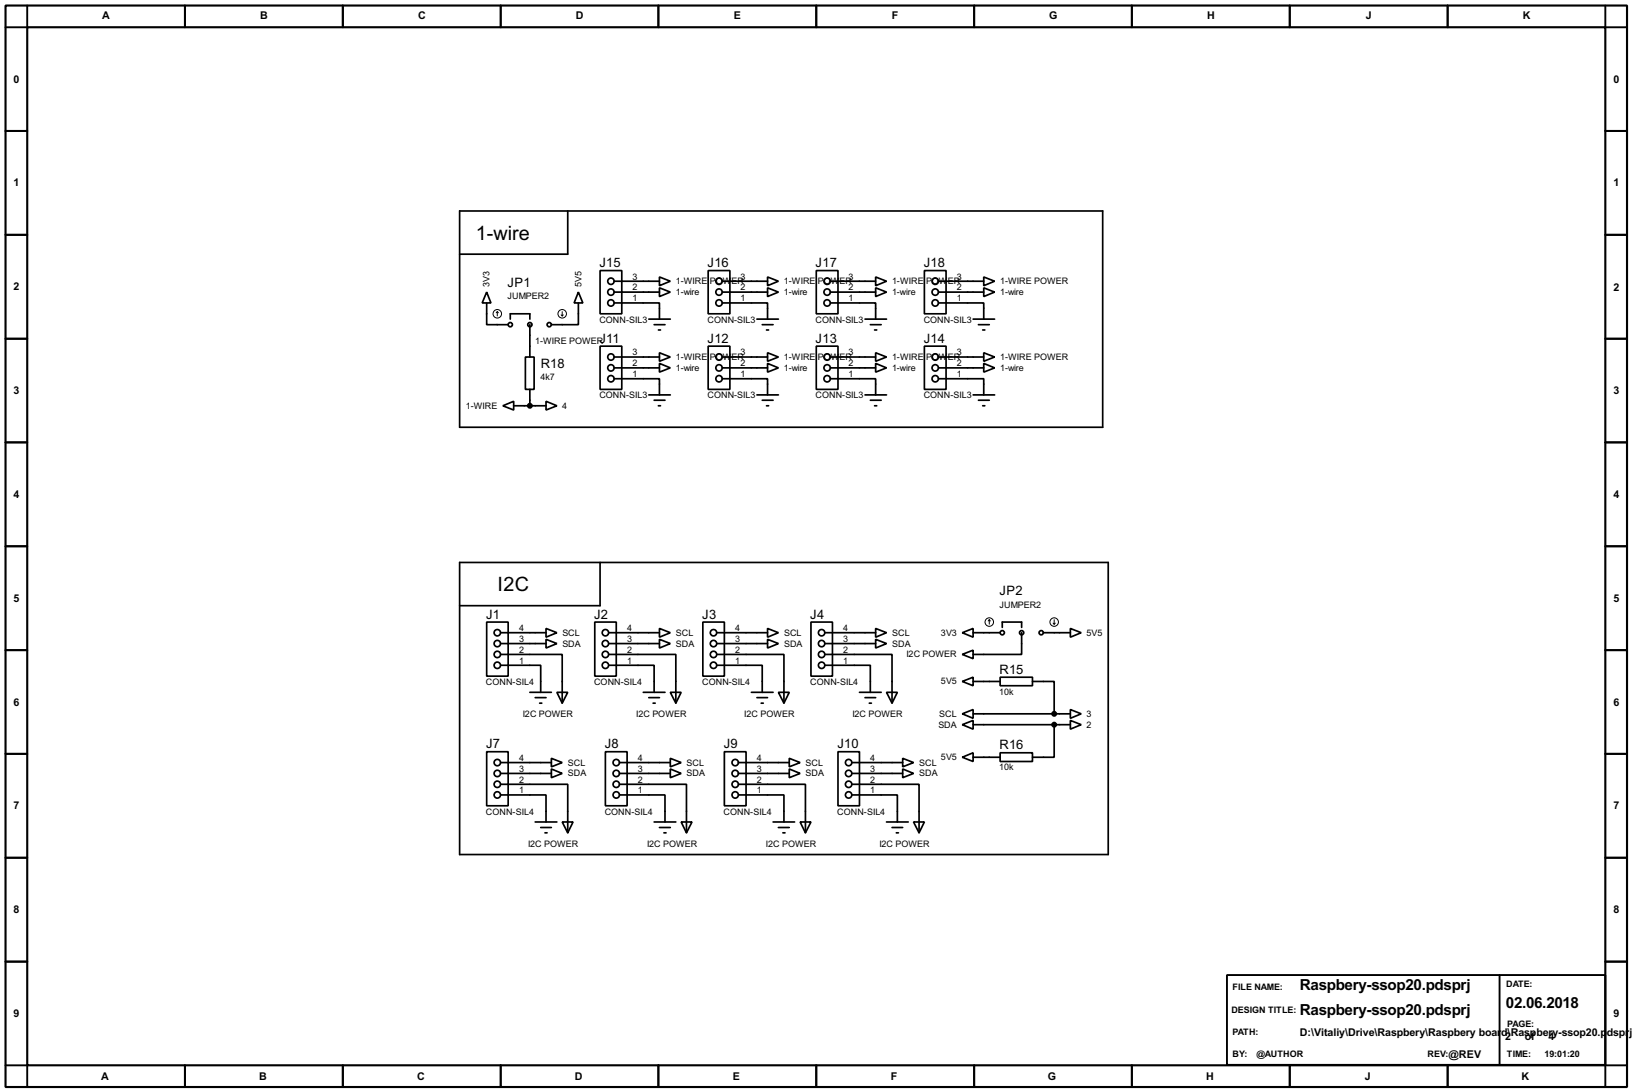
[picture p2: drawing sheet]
<svg xmlns="http://www.w3.org/2000/svg" width="383mm" height="256mm" viewBox="0 0 383 256" stroke-linecap="round" stroke-linejoin="round" font-family="sans-serif">
<path d="M1.3 1.3h381v254h-381zM6.4 6.4h370.8v243.8h-370.8z" fill="none" stroke="#000" stroke-width=".5"/>
<g fill="none" stroke="#000" stroke-width=".45">
<path d="M6.4 1.3v5.1h-5.1M43.5 1.3v5.1M80.6 1.3v5.1M117.7 1.3v5.1M154.7 1.3v5.1M191.8 1.3v5.1M228.9 1.3v5.1M266 1.3v5.1M303.1 1.3v5.1M340.2 1.3v5.1M377.2 1.3v5.1h5.1M1.3 30.8h5.1"/>
<path d="M377.2 30.8h5.1M1.3 55.2h5.1M377.2 55.2h5.1M1.3 79.6h5.1M377.2 79.6h5.1M1.3 103.9h5.1M377.2 103.9h5.1M1.3 128.3h5.1M377.2 128.3h5.1M1.3 152.7h5.1M377.2 152.7h5.1M1.3 177.1h5.1"/>
<path d="M377.2 177.1h5.1M1.3 201.5h5.1M377.2 201.5h5.1M1.3 225.9h5.1M288.3 229h88.9v21.1h-88.9zM352.4 229v21.1M377.2 225.9h5.1M1.3 250.2h5.1v5.1M43.5 250.2v5.1M80.6 250.2v5.1M117.7 250.2v5.1M154.7 250.2v5.1"/>
<path d="M191.8 250.2v5.1M228.9 250.2v5.1M266 250.2v5.1M303.1 250.2v5.1M340.2 250.2v5.1M382.3 250.2h-5.1v5.1"/>
</g>
<g fill="none" stroke="#000" stroke-width=".4">
<path d="M108 49.6h151.1v50.8h-151.1zM133.4 49.6v10.1h-25.4M114.4 68.6l1 2.6h-2.1zM114.4 71.2v5.1h5M119.9 75v-1.3h4.6v1.3M124.5 76.3v7.6M135.9 68.6l1.1 2.6h-2.1zM135.9 71.2v5.1h-6.3M141 63.6h5.1v10.1h-5.1zM144.3 71.2h10.7v3.8M144.3 66.1h10.7M144.3 68.6h10.7"/>
<path d="M152.5 75h5M153.7 76.3h2.6M154.7 77.5h.5M155 65.1l2.5 1-2.5 1zM155 67.6l2.5 1-2.5 1.1zM166.4 63.6h5.1v10.1h-5.1zM169.7 71.2h10.7v3.8M169.7 66.1h10.7M169.7 68.6h10.7M177.9 75h5M179.1 76.3h2.6M180.1 77.5h.5"/>
<path d="M180.4 65.1l2.5 1-2.5 1zM180.4 67.6l2.5 1-2.5 1.1zM191.8 63.6h5.1v10.1h-5.1zM195.1 71.2h10.7v3.8M195.1 66.1h10.7M195.1 68.6h10.7M203.3 75h5M204.5 76.3h2.6M205.5 77.5h.5M205.8 65.1l2.5 1-2.5 1zM205.8 67.6l2.5 1-2.5 1.1zM217.2 63.6h5.1v10.1h-5.1z"/>
<path d="M220.5 71.2h10.7v3.8M220.5 66.1h10.7M220.5 68.6h10.7M228.7 75h5M229.9 76.3h2.6M230.9 77.5h.5M231.2 65.1l2.5 1-2.5 1zM231.2 67.6l2.5 1-2.5 1.1zM118.2 95.3l2.5-1v2zM120.7 95.3h7.6M123.5 83.9h2v7.6h-2zM124.5 91.5v3.8"/>
<path d="M128.3 94.3l2.6 1-2.6 1zM141 81.3h5.1v10.2h-5.1zM144.3 89h10.7v3.8M144.3 83.9h10.7M144.3 86.4h10.7M152.5 92.8h5M153.7 94h2.6M154.7 95.3h.5M155 82.9l2.5 1-2.5 1zM155 85.4l2.5 1-2.5 1zM166.4 81.3h5.1v10.2h-5.1zM169.7 89h10.7v3.8"/>
<path d="M169.7 83.9h10.7M169.7 86.4h10.7M177.9 92.8h5M179.1 94h2.6M180.1 95.3h.5M180.4 82.9l2.5 1-2.5 1zM180.4 85.4l2.5 1-2.5 1zM191.8 81.3h5.1v10.2h-5.1zM195.1 89h10.7v3.8M195.1 83.9h10.7M195.1 86.4h10.7M203.3 92.8h5"/>
<path d="M204.5 94h2.6M205.5 95.3h.5M205.8 82.9l2.5 1-2.5 1zM205.8 85.4l2.5 1-2.5 1zM217.2 81.3h5.1v10.2h-5.1zM220.5 89h10.7v3.8M220.5 83.9h10.7M220.5 86.4h10.7M228.7 92.8h5M229.9 94h2.6M230.9 95.3h.5M231.2 82.9l2.5 1-2.5 1z"/>
<path d="M231.2 85.4l2.5 1-2.5 1zM108 132.1h152.4v68.6h-152.4zM141 132.1v10.2h-33M114.4 146.1h5v12.7h-5zM117.7 156.3h9.4v6.3M117.7 153.7h14.4v11.5M117.7 148.6h10.6M117.7 151.2h10.6M128.3 147.6l2.6 1-2.6 1.1zM128.3 150.2l2.6 1-2.6 1zM139.8 146.1h5v12.7h-5zM143.1 156.3h10.6v6.3"/>
<path d="M143.1 153.7h15.7v11.5M143.1 148.6h11.9M143.1 151.2h11.9M155 147.6l2.5 1-2.5 1.1zM155 150.2l2.5 1-2.5 1zM165.2 146.1h5v12.7h-5zM168.5 156.3h10.6v6.3M168.5 153.7h15.7v11.5M168.5 148.6h11.9M168.5 151.2h11.9M180.4 147.6l2.5 1-2.5 1.1zM180.4 150.2l2.5 1-2.5 1z"/>
<path d="M190.6 146.1h5v12.7h-5zM193.9 156.3h10.6v6.3M193.9 153.7h15.7v11.5M193.9 148.6h11.9M193.9 151.2h11.9M205.8 147.6l2.5 1-2.5 1.1zM205.8 150.2l2.5 1-2.5 1zM226.1 148.6l2.6-1v2.1zM226.1 153.7l2.6-1v2zM228.7 148.6h6.3M235 159.1h7.6v2h-7.6zM235.5 147.4v-1.3h4.6v1.3"/>
<path d="M240.1 148.6v5.1h-11.4M245.2 148.6h6.3M251.5 147.6l2.6 1-2.6 1.1zM114.4 176.6h5v12.7h-5zM117.7 179.1h11.9M124.5 162.6h5.1M125.8 163.9h2.5M126.8 165.2h.5M129.6 178.1l2.5 1-2.5 1zM130.9 162.6h2.5l-1.3 2.6zM142.3 176.6h5.1v12.7h-5.1zM145.6 179.1h11.9"/>
<path d="M151.2 162.6h5.1M152.5 163.9h2.5M153.5 165.2h.5M157.5 162.6h2.6l-1.3 2.6zM157.5 178.1l2.6 1-2.6 1zM170.2 176.6h5.1v12.7h-5.1zM173.5 179.1h12M176.6 162.6h5.1M177.9 163.9h2.5M178.9 165.2h.5M182.9 162.6h2.6l-1.3 2.6zM185.5 178.1l2.5 1-2.5 1z"/>
<path d="M196.9 176.6h5.1v12.7h-5.1zM200.2 179.1h11.9M202 162.6h5.1M203.3 163.9h2.5M204.3 165.2h.5M208.3 162.6h2.6l-1.3 2.6zM212.1 178.1l2.6 1-2.6 1zM226.1 167.7l2.6-1v2zM226.1 170.2l2.6-1v2.1zM226.1 160.1l2.6-1v2zM226.1 177.9l2.6-1.1v2.1zM228.7 167.7h22.8"/>
<path d="M228.7 170.2h22.8M228.7 160.1h6.3M228.7 177.9h6.3M235 176.8h7.6v2.1h-7.6zM242.6 160.1h5.1v7.6M247.7 170.2v7.7h-5.1M251.5 166.7l2.6 1-2.6 1zM251.5 169.2l2.6 1-2.6 1.1zM117.7 186.7h10.6v6.4M117.7 184.2h15.7v11.4M117.7 181.7h11.9M125.8 193.1h5.1"/>
<path d="M127.1 194.4h2.5M128.1 195.6h.5M129.6 180.6l2.5 1.1-2.5 1zM132.1 193.1h2.6l-1.3 2.5zM145.6 186.7h10.7v6.4M145.6 184.2h15.7v11.4M145.6 181.7h11.9M153.7 193.1h5.1M155 194.4h2.5M156 195.6h.5M157.5 180.6l2.6 1.1-2.6 1zM160.1 193.1h2.5l-1.3 2.5z"/>
<path d="M173.5 186.7h10.7v6.4M173.5 184.2h15.8v11.4M173.5 181.7h12M181.7 193.1h5M182.9 194.4h2.6M184 195.6h.5M185.5 180.6l2.5 1.1-2.5 1zM188 193.1h2.6l-1.3 2.5zM200.2 186.7h10.7v6.4M200.2 184.2h15.8v11.4M200.2 181.7h11.9M208.3 193.1h5.1"/>
<path d="M209.6 194.4h2.5M210.6 195.6h.5M212.1 180.6l2.6 1.1-2.6 1zM214.7 193.1h2.5l-1.2 2.5z"/>
<circle cx="119.9" cy="76.3" r=".5"/>
<circle cx="124.5" cy="76.3" r=".5"/>
<circle cx="129" cy="76.3" r=".5"/>
<circle cx="143.5" cy="66.1" r=".75"/>
<circle cx="143.5" cy="71.2" r=".75"/>
<circle cx="143.5" cy="68.6" r=".75"/>
<circle cx="168.9" cy="68.6" r=".75"/>
<circle cx="168.9" cy="66.1" r=".75"/>
<circle cx="168.9" cy="71.2" r=".75"/>
<circle cx="194.3" cy="71.2" r=".75"/>
<circle cx="194.3" cy="68.6" r=".75"/>
<circle cx="194.3" cy="66.1" r=".75"/>
<circle cx="219.7" cy="66.1" r=".75"/>
<circle cx="219.7" cy="71.2" r=".75"/>
<circle cx="219.7" cy="68.6" r=".75"/>
<circle cx="143.5" cy="86.4" r=".75"/>
<circle cx="143.5" cy="89" r=".75"/>
<circle cx="143.5" cy="83.9" r=".75"/>
<circle cx="168.9" cy="86.4" r=".75"/>
<circle cx="168.9" cy="83.9" r=".75"/>
<circle cx="168.9" cy="89" r=".75"/>
<circle cx="194.3" cy="86.4" r=".75"/>
<circle cx="194.3" cy="89" r=".75"/>
<circle cx="194.3" cy="83.9" r=".75"/>
<circle cx="219.7" cy="89" r=".75"/>
<circle cx="219.7" cy="86.4" r=".75"/>
<circle cx="219.7" cy="83.9" r=".75"/>
<circle cx="116.8" cy="156.3" r=".75"/>
<circle cx="116.8" cy="148.6" r=".75"/>
<circle cx="116.8" cy="151.2" r=".75"/>
<circle cx="116.8" cy="153.7" r=".75"/>
<circle cx="142.2" cy="151.2" r=".75"/>
<circle cx="142.2" cy="156.3" r=".75"/>
<circle cx="142.2" cy="148.6" r=".75"/>
<circle cx="142.2" cy="153.7" r=".75"/>
<circle cx="167.6" cy="156.3" r=".75"/>
<circle cx="167.6" cy="153.7" r=".75"/>
<circle cx="167.6" cy="148.6" r=".75"/>
<circle cx="167.6" cy="151.2" r=".75"/>
<circle cx="193" cy="151.2" r=".75"/>
<circle cx="193" cy="153.7" r=".75"/>
<circle cx="193" cy="156.3" r=".75"/>
<circle cx="193" cy="148.6" r=".75"/>
<circle cx="235.5" cy="148.6" r=".5"/>
<circle cx="240" cy="148.6" r=".5"/>
<circle cx="244.6" cy="148.6" r=".5"/>
<circle cx="116.8" cy="179.1" r=".75"/>
<circle cx="144.8" cy="179.1" r=".75"/>
<circle cx="172.7" cy="179.1" r=".75"/>
<circle cx="199.4" cy="179.1" r=".75"/>
<circle cx="116.8" cy="186.7" r=".75"/>
<circle cx="116.8" cy="184.2" r=".75"/>
<circle cx="116.8" cy="181.7" r=".75"/>
<circle cx="144.8" cy="184.2" r=".75"/>
<circle cx="144.8" cy="181.7" r=".75"/>
<circle cx="144.8" cy="186.7" r=".75"/>
<circle cx="172.7" cy="181.7" r=".75"/>
<circle cx="172.7" cy="186.7" r=".75"/>
<circle cx="172.7" cy="184.2" r=".75"/>
<circle cx="199.4" cy="184.2" r=".75"/>
<circle cx="199.4" cy="181.7" r=".75"/>
<circle cx="199.4" cy="186.7" r=".75"/>
</g>
<g fill="#000" stroke="#000" stroke-width=".4">
<circle cx="124.5" cy="95.3" r=".5"/>
<circle cx="247.7" cy="170.2" r=".5"/>
<circle cx="247.7" cy="167.7" r=".5"/>
</g>
<g fill="none" stroke="#000" stroke-width=".23">
<path d="M116.9 73.2l-.3 .3M116.9 73.2l.2 .3M116.9 73.2v1M131.9 74l.2 .2M132.1 73.2v1M132.4 74l-.3 .2M232.5 145.6l-.3 .3M232.5 145.6l.2 .3M232.5 145.6v1M247.5 146.4l.2 .2M247.7 145.6v1M248 146.4l-.3 .2"/>
<circle cx="116.8" cy="73.7" r="1"/>
<circle cx="132.1" cy="73.7" r="1"/>
<circle cx="232.4" cy="146.1" r="1"/>
<circle cx="247.7" cy="146.1" r="1"/>
</g>
<g font-size="5.2">
<text x="111.8" y="56.3">1-wire</text>
<text x="116.9" y="138.9">I2C</text>
</g>
<g font-size="4">
<text x="305.4" y="232.6">Raspbery-ssop20.pdsprj</text>
<text x="305.4" y="238.4">Raspbery-ssop20.pdsprj</text>
<text x="353.9" y="236.7">02.06.2018</text>
</g>
<g font-size="3.4">
<text x="140.9" y="62.8">J15</text>
<text x="166.3" y="62.8">J16</text>
<text x="191.7" y="62.8">J17</text>
<text x="217.1" y="62.8">J18</text>
<text x="119.3" y="67.4">JP1</text>
<text x="140.9" y="80.5">J11</text>
<text x="166.3" y="80.5">J12</text>
<text x="191.7" y="80.5">J13</text>
<text x="217.1" y="80.5">J14</text>
<text x="127.1" y="86.4">R18</text>
<text x="234.9" y="139.8">JP2</text>
<text x="114.2" y="145.3">J1</text>
<text x="139.6" y="145.3">J2</text>
<text x="165" y="145.3">J3</text>
<text x="190.4" y="145.3">J4</text>
<text x="234.9" y="158.3">R15</text>
<text x="114.2" y="175.8">J7</text>
<text x="142.1" y="175.8">J8</text>
<text x="170.1" y="175.8">J9</text>
<text x="196.8" y="175.8">J10</text>
<text x="234.9" y="176">R16</text>
</g>
<g font-size="2.8">
<text x="24" y="4.5">A</text>
<text x="61.1" y="4.5">B</text>
<text x="98.2" y="4.5">C</text>
<text x="135.3" y="4.5">D</text>
<text x="172.4" y="4.5">E</text>
<text x="209.6" y="4.5">F</text>
<text x="246.5" y="4.5">G</text>
<text x="283.6" y="4.5">H</text>
<text x="320.9" y="4.5">J</text>
<text x="357.8" y="4.5">K</text>
<text x="3.2" y="19.4">0</text>
<text x="379.1" y="19.4">0</text>
<text x="3.2" y="43.8">1</text>
<text x="379.1" y="43.8">1</text>
<text x="3.2" y="68.2">2</text>
<text x="379.1" y="68.4">2</text>
<text x="3.2" y="92.6">3</text>
<text x="379.1" y="92.6">3</text>
<text x="3.2" y="117">4</text>
<text x="379.1" y="117">4</text>
<text x="3.2" y="141.4">5</text>
<text x="379.1" y="141.4">5</text>
<text x="3.2" y="165.8">6</text>
<text x="379.1" y="165.8">6</text>
<text x="3.2" y="190.1">7</text>
<text x="379.1" y="190.1">7</text>
<text x="3.2" y="214.5">8</text>
<text x="379.1" y="214.5">8</text>
<text x="3.2" y="238.9">9</text>
<text x="379.1" y="238.9">9</text>
<text x="305.4" y="243.3">D:\Vitaliy\Drive\Raspbery\Raspbery boar</text>
<text x="352.8" y="243.3">d\Raspbery-ssop20.p</text>
<text x="353.7" y="244.4">2</text>
<text x="358.3" y="244.4">of</text>
<text x="363.9" y="244.4">4</text>
<text x="377.6" y="243.3">dspr</text>
<text x="382.9" y="243.3">j</text>
<text x="340.4" y="248.4">@REV</text>
<text x="23.8" y="253.6">A</text>
<text x="60.9" y="253.6">B</text>
<text x="98" y="253.6">C</text>
<text x="135" y="253.6">D</text>
<text x="172.2" y="253.6">E</text>
<text x="209.3" y="253.6">F</text>
<text x="246.2" y="253.6">G</text>
<text x="283.4" y="253.6">H</text>
<text x="320.7" y="253.6">J</text>
<text x="357.5" y="253.6">K</text>
</g>
<g font-size="2.4">
<text x="148.6" y="65.6">3</text>
<text x="174" y="65.6">3</text>
<text x="199.4" y="65.6">3</text>
<text x="224.8" y="65.6">3</text>
<text x="115" y="67.3" transform="rotate(-90 115 67.3)">3V3</text>
<text x="119.2" y="70.3">JUMPER2</text>
<text x="136.6" y="67.4" transform="rotate(-90 136.6 67.4)">5V5</text>
<text x="148.6" y="70.8">1</text>
<text x="148.6" y="68.2">2</text>
<text x="158.8" y="66.7">1-WIRE</text>
<text x="158.8" y="69.3">1-wire</text>
<text x="166.8" y="66.7">POW</text>
<text x="171.9" y="66.7">ER</text>
<text x="174" y="70.8">1</text>
<text x="174" y="68.2">2</text>
<text x="184.2" y="66.7">1-WIRE</text>
<text x="184.2" y="69.3">1-wire</text>
<text x="192.2" y="66.7">POW</text>
<text x="197.3" y="66.7">ER</text>
<text x="199.4" y="70.8">1</text>
<text x="199.4" y="68.2">2</text>
<text x="209.6" y="66.7">1-WIRE</text>
<text x="209.6" y="69.3">1-wire</text>
<text x="217.6" y="66.7">POW</text>
<text x="222.7" y="66.7">ER</text>
<text x="224.8" y="70.8">1</text>
<text x="224.8" y="68.2">2</text>
<text x="235" y="66.7">1-WIRE POWER</text>
<text x="235" y="69.3">1-wire</text>
<text x="140.8" y="75.8">CONN-SIL3</text>
<text x="166.2" y="75.8">CONN-SIL3</text>
<text x="191.6" y="75.8">CONN-SIL3</text>
<text x="217" y="75.8">CONN-SIL3</text>
<text x="125.8" y="80.7">1-WIRE POWER</text>
<text x="148.6" y="83.5">3</text>
<text x="174" y="83.5">3</text>
<text x="199.4" y="83.5">3</text>
<text x="224.8" y="83.5">3</text>
<text x="127" y="89.4">4k7</text>
<text x="148.6" y="88.5">1</text>
<text x="148.6" y="86">2</text>
<text x="158.8" y="84.6">1-WIRE</text>
<text x="158.8" y="87.1">1-wire</text>
<text x="166.8" y="84.6">POW</text>
<text x="171.9" y="84.6">ER</text>
<text x="174" y="88.5">1</text>
<text x="174" y="86">2</text>
<text x="184.2" y="84.6">1-WIRE</text>
<text x="184.2" y="87.1">1-wire</text>
<text x="192.2" y="84.6">POW</text>
<text x="197.3" y="84.6">ER</text>
<text x="199.4" y="88.5">1</text>
<text x="199.4" y="86">2</text>
<text x="209.6" y="84.6">1-WIRE</text>
<text x="209.6" y="87.1">1-wire</text>
<text x="217.6" y="84.6">POW</text>
<text x="222.7" y="84.6">ER</text>
<text x="224.8" y="88.5">1</text>
<text x="224.8" y="86">2</text>
<text x="235" y="84.6">1-WIRE POWER</text>
<text x="235" y="87.1">1-wire</text>
<text x="140.8" y="93.6">CONN-SIL3</text>
<text x="166.2" y="93.6">CONN-SIL3</text>
<text x="191.6" y="93.6">CONN-SIL3</text>
<text x="217" y="93.6">CONN-SIL3</text>
<text x="109.5" y="96">1-WIRE</text>
<text x="132.1" y="96">4</text>
<text x="234.8" y="142.7">JUMPER2</text>
<text x="122" y="148.2">4</text>
<text x="132.1" y="149.3">SCL</text>
<text x="147.4" y="148.2">4</text>
<text x="158.8" y="149.3">SCL</text>
<text x="172.8" y="148.2">4</text>
<text x="184.2" y="149.3">SCL</text>
<text x="198.2" y="148.2">4</text>
<text x="209.6" y="149.3">SCL</text>
<text x="221.1" y="149.3">3V3</text>
<text x="255.3" y="149.3">5V5</text>
<text x="122" y="155.9">1</text>
<text x="122" y="153.3">2</text>
<text x="122" y="150.8">3</text>
<text x="132.1" y="151.9">SDA</text>
<text x="147.4" y="155.9">1</text>
<text x="147.4" y="153.3">2</text>
<text x="147.4" y="150.8">3</text>
<text x="158.8" y="151.9">SDA</text>
<text x="172.8" y="155.9">1</text>
<text x="172.8" y="153.3">2</text>
<text x="172.8" y="150.8">3</text>
<text x="184.2" y="151.9">SDA</text>
<text x="198.2" y="155.9">1</text>
<text x="198.2" y="153.3">2</text>
<text x="198.2" y="150.8">3</text>
<text x="209.6" y="151.9">SDA</text>
<text x="213" y="154.4">I2C POWER</text>
<text x="114.2" y="160.9">CONN-SIL4</text>
<text x="139.6" y="160.9">CONN-SIL4</text>
<text x="165" y="160.9">CONN-SIL4</text>
<text x="190.4" y="160.9">CONN-SIL4</text>
<text x="221.1" y="160.8">5V5</text>
<text x="234.8" y="163.2">10k</text>
<text x="122.8" y="168.4">I2C POWER</text>
<text x="149.5" y="168.4">I2C POWER</text>
<text x="174.9" y="168.4">I2C POWER</text>
<text x="200.3" y="168.4">I2C POWER</text>
<text x="220.5" y="170.9">SDA</text>
<text x="220.7" y="168.4">SCL</text>
<text x="255.3" y="168.4">3</text>
<text x="255.3" y="170.9">2</text>
<text x="122" y="178.7">4</text>
<text x="133.4" y="179.8">SCL</text>
<text x="149.9" y="178.7">4</text>
<text x="161.3" y="179.8">SCL</text>
<text x="177.9" y="178.7">4</text>
<text x="189.3" y="179.8">SCL</text>
<text x="204.5" y="178.7">4</text>
<text x="216" y="179.8">SCL</text>
<text x="221.1" y="178.6">5V5</text>
<text x="122" y="183.8">2</text>
<text x="122" y="181.3">3</text>
<text x="133.4" y="182.4">SDA</text>
<text x="149.9" y="183.8">2</text>
<text x="149.9" y="181.3">3</text>
<text x="161.3" y="182.4">SDA</text>
<text x="177.9" y="183.8">2</text>
<text x="177.9" y="181.3">3</text>
<text x="189.3" y="182.4">SDA</text>
<text x="204.5" y="183.8">2</text>
<text x="204.5" y="181.3">3</text>
<text x="216" y="182.4">SDA</text>
<text x="234.8" y="181">10k</text>
<text x="114.2" y="191.4">CONN-SIL4</text>
<text x="122" y="186.3">1</text>
<text x="142.1" y="191.4">CONN-SIL4</text>
<text x="149.9" y="186.3">1</text>
<text x="170" y="191.4">CONN-SIL4</text>
<text x="177.9" y="186.3">1</text>
<text x="196.7" y="191.4">CONN-SIL4</text>
<text x="204.5" y="186.3">1</text>
<text x="124.1" y="198.9">I2C POWER</text>
<text x="152" y="198.9">I2C POWER</text>
<text x="180" y="198.9">I2C POWER</text>
<text x="206.6" y="198.9">I2C POWER</text>
<text x="289.6" y="232.4">FILE NAME:</text>
<text x="353.9" y="231.9">DATE:</text>
<text x="289.3" y="237.9">DESIGN TITLE:</text>
<text x="289.6" y="243.2">PATH:</text>
<text x="354.1" y="241.3">PAGE:</text>
<text x="289.6" y="248.2">BY:</text>
<text x="295.2" y="248.2">@AUTHOR</text>
<text x="335.4" y="248.3">REV:</text>
<text x="354.1" y="248.3">TIME:</text>
<text x="362.9" y="248.3">19:01:20</text>
</g>
</svg>
